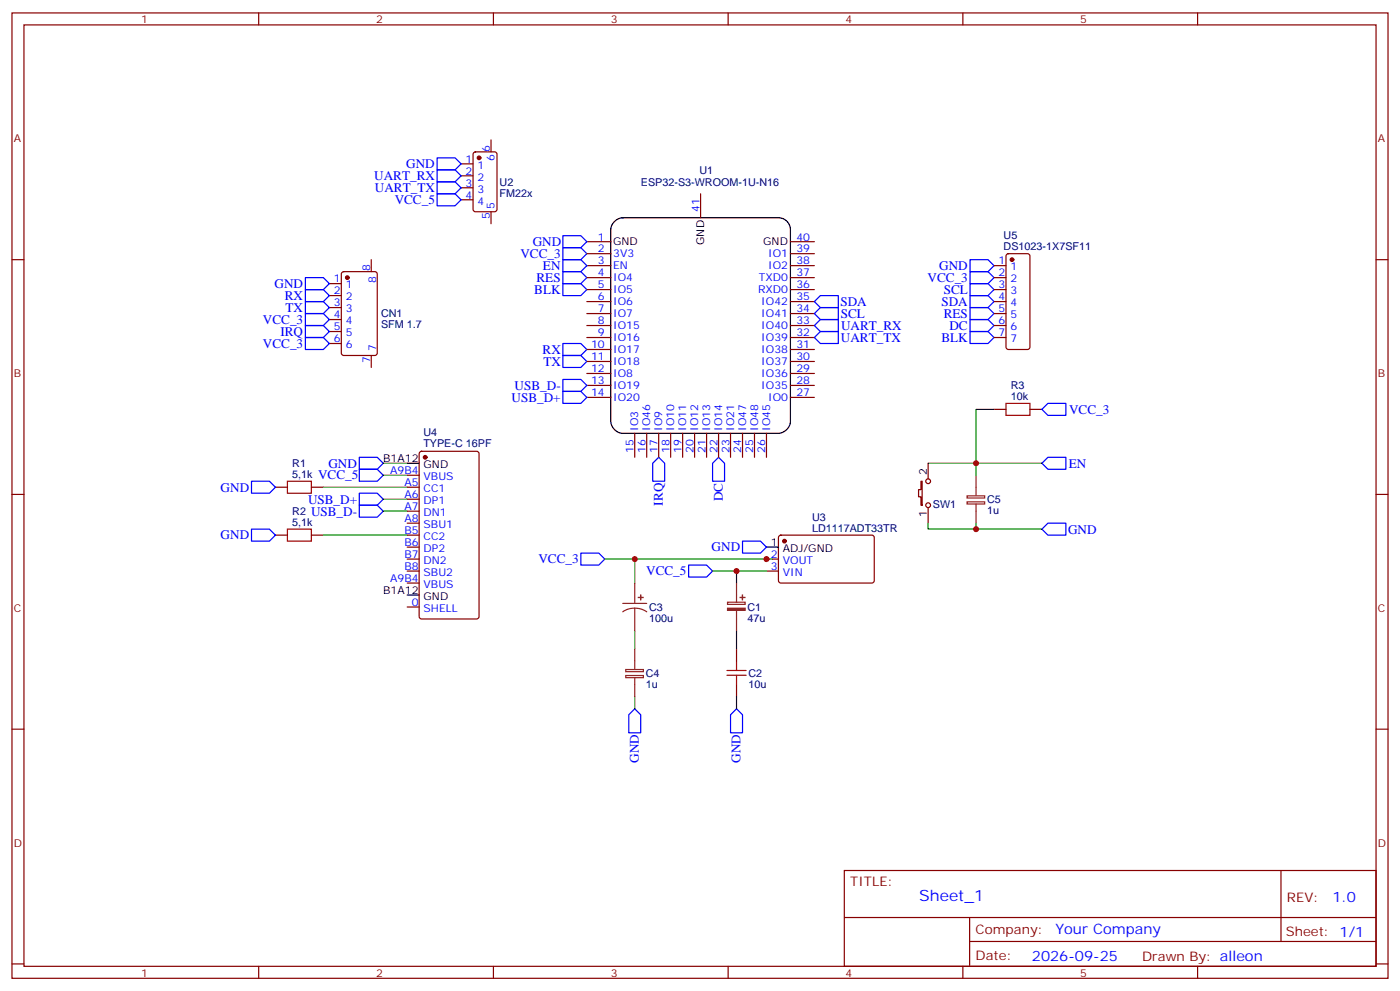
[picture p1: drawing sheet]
<svg xmlns="http://www.w3.org/2000/svg" width="412mm" height="292mm" viewBox="0 0 412 292" stroke-linecap="round" stroke-linejoin="round" font-family="sans-serif">
<g fill="none" stroke="#870000" stroke-width=".35">
<path d="M3.5 3.8h405.4v284.3h-405.4zM7.1 7.3h398.2v277.3h-398.2zM76.2 3.8v3.5M145.3 3.8v3.5M214.5 3.8v3.5M283.6 3.8v3.5M352.8 3.8v3.5M135.8 48.3h3.5M135.8 51.8h3.5M135.8 55.3h3.5M135.8 58.8h3.5M139.6 44.9l.5-.2h5.6l.6 .5 .1 16.5-.5 .6-5.8 .1-.7-.5-.1-16.5z"/>
<path d="M144.6 41.2v3.5M206.4 57.1v7M3.5 76.5h3.6M109.4 76.5v3.5M144.6 62.4v3.5M172.9 71.2h7M172.9 74.7h7M172.9 78.2h7M232.8 71.2h7.1M232.8 74.7h7.1M232.8 78.2h7.1M292.8 78.2h3.5"/>
<path d="M296.6 74.9l.4-.2h5.7l.6 .4 .1 27.1-.2 .5-.5 .2h-5.7l-.5-.2-.2-.5v-26.8zM405.3 76.5h3.6M97 83.5h3.5M97 87.1h3.5M97 90.6h3.5M97 94.1h3.5M97 97.6h3.5M100.8 80.2l.4-.2h9.2l.7 .4v23.6l-.4 .6-9.5 .1-.6-.5-.1-23.5zM172.9 81.8h7M172.9 85.3h7M172.9 88.8h7M172.9 92.4h7"/>
<path d="M172.9 95.9h7M172.9 99.4h7M232.8 81.8h7.1M232.8 85.3h7.1M232.8 88.8h7.1M232.8 92.4h7.1M232.8 95.9h7.1M232.8 99.4h7.1M292.8 81.8h3.5M292.8 85.3h3.5M292.8 88.8h3.5M292.8 92.4h3.5"/>
<path d="M292.8 95.9h3.5M292.8 99.4h3.5M97 101.2h3.5M109.4 104.7v3.5M172.9 102.9h7M172.9 106.5h7M172.9 110h7M172.9 113.5h7M172.9 117.1h7M232.8 102.9h7.1M232.8 106.5h7.1M232.8 110h7.1"/>
<path d="M232.8 113.5h7.1M232.8 117.1h7.1M119.9 140h3.6M123.7 133.1l.5-.2h16.2l.7 .5v48.2l-.5 .7h-16.4l-.7-.4v-48.3zM187 127.6v7.1M190.5 127.6v7.1M194 127.6v7.1M197.6 127.6v7.1M201.1 127.6v7.1M204.6 127.6v7.1M208.1 127.6v7.1M211.7 127.6v7.1"/>
<path d="M215.2 127.6v7.1M218.7 127.6v7.1M222.2 127.6v7.1M225.8 127.6v7.1M273.4 136.5v4.5M292.8 120.6h3.5M303.4 120.6h3.5M3.5 145.6h3.6M81.1 143.5h3.6M81.1 157.6h3.6M91.7 143.5h3.5M91.7 157.6h3.5"/>
<path d="M119.9 143.5h3.6M119.9 147h3.6M119.9 150.6h3.6M119.9 154.1h3.6M119.9 157.6h3.6M229.5 157.8l.5-.2 27.1 .1 .4 .6v13l-.7 .4h-27.1l-.4-.7v-12.7zM271.3 141.7h.3v7.1h-.3v-2.5h-.7v-2.1h.7zM273.4 149.5v4.6M405.3 145.6h3.6M119.9 161.1h3.6M119.9 164.7h3.6M119.9 168.2h3.6"/>
<path d="M119.9 171.7h3.6M119.9 178.8h3.6M225.8 164.7h3.5M225.8 168.2h3.5M217 191.1v3.6M3.5 214.8h3.6M217 201.7v3.5M405.3 214.8h3.6M248.7 256.4h156.6v28.2h-156.6zM377.3 256.4v20.9M248.7 270.2h156.5M285.6 277.3h119.6"/>
<path d="M285.6 270.2v14.2M3.5 283.9h3.6M76.2 284.6v3.5M145.3 284.6v3.5M214.5 284.6v3.5M283.6 284.6v3.5M352.8 284.6v3.5M405.3 283.9h3.6"/>
<circle cx="273.4" cy="141.7" r=".71"/>
<circle cx="273.4" cy="148.8" r=".71"/>
</g>
<g fill="#870000" stroke="#870000" stroke-width=".35">
<circle cx="102.3" cy="81.8" r=".53"/>
<circle cx="141.1" cy="46.5" r=".53"/>
<circle cx="125.2" cy="134.7" r=".53"/>
<circle cx="231.1" cy="159.4" r=".53"/>
<circle cx="298.1" cy="76.5" r=".53"/>
</g>
<g fill="none" stroke="#00f" stroke-width=".35">
<path d="M128.8 46.5h5.3l1.7 1.8-1.7 1.7h-5.3zM128.8 50h5.3l1.7 1.8-1.7 1.8h-5.3zM128.8 53.6h5.3l1.7 1.7-1.7 1.8h-5.3zM128.8 57.1h5.3l1.7 1.7-1.7 1.8h-5.3zM165.8 73h5.3l1.8 1.7-1.8 1.8h-5.3zM165.8 69.4h5.3l1.8 1.8-1.8 1.8h-5.3zM165.8 76.5h5.3l1.8 1.7-1.8 1.8h-5.3zM285.8 76.5h5.2l1.8 1.7-1.8 1.8h-5.2zM90 81.8h5.2l1.8 1.7-1.8 1.8h-5.2zM90 85.3h5.2l1.8 1.8-1.8 1.7h-5.2zM90 88.8h5.2l1.8 1.8-1.8 1.8h-5.2zM90 92.4h5.2l1.8 1.7-1.8 1.8h-5.2z"/>
<path d="M90 95.9h5.2l1.8 1.7-1.8 1.8h-5.2zM90 99.4h5.2l1.8 1.8-1.8 1.7h-5.2zM165.8 80h5.3l1.8 1.8-1.8 1.7h-5.3zM165.8 83.5h5.3l1.8 1.8-1.8 1.8h-5.3zM239.9 92.4l1.8-1.8h5.2v3.5h-5.2zM239.9 88.8l1.8-1.7h5.2v3.5h-5.2zM239.9 95.9l1.8-1.8h5.2v3.5h-5.2zM239.9 99.4l1.8-1.8h5.2v3.6h-5.2zM285.8 80h5.2l1.8 1.8-1.8 1.7h-5.2zM285.8 83.5h5.2l1.8 1.8-1.8 1.8h-5.2zM285.8 87.1h5.2l1.8 1.7-1.8 1.8h-5.2zM285.8 90.6h5.2l1.8 1.8-1.8 1.7h-5.2z"/>
<path d="M285.8 94.1h5.2l1.8 1.8-1.8 1.7h-5.2zM285.8 97.6h5.2l1.8 1.8-1.8 1.8h-5.2zM165.8 101.2h5.3l1.8 1.7-1.8 1.8h-5.3zM165.8 104.7h5.3l1.8 1.8-1.8 1.7h-5.3zM165.8 111.8h5.3l1.8 1.7-1.8 1.8h-5.3zM165.8 115.3h5.3l1.8 1.8-1.8 1.7h-5.3zM105.8 134.7h5.3l1.8 1.8-1.8 1.7h-5.3zM105.8 138.2h5.3l1.8 1.8-1.8 1.7h-5.3zM194 134.7l1.8 1.8v5.2h-3.5v-5.2zM211.7 134.7l1.7 1.8v5.2h-3.5v-5.2zM306.9 120.6l1.8-1.8h5.3v3.5h-5.3zM306.9 136.5l1.8-1.8h5.3v3.5h-5.3z"/>
<path d="M74.1 141.7h5.3l1.7 1.8-1.7 1.8h-5.3zM74.1 155.9h5.3l1.7 1.7-1.7 1.8h-5.3zM105.8 145.3h5.3l1.8 1.7-1.8 1.8h-5.3zM105.8 148.8h5.3l1.8 1.8-1.8 1.7h-5.3zM218.7 159.4h5.3l1.8 1.7-1.8 1.8h-5.3zM306.9 155.9l1.8-1.8h5.3v3.5h-5.3zM171.1 162.9h5.3l1.8 1.8-1.8 1.7h-5.3zM202.8 166.4h5.3l1.8 1.8-1.8 1.8h-5.3zM187 208.8l1.7 1.7v5.3h-3.5v-5.3zM217 208.8l1.7 1.7v5.3h-3.5v-5.3z"/>
</g>
<path d="M181.1 65.2a3.6 3.6 0 0 1 2.3-1.1h45.9a3.5 3.5 0 0 1 3.5 3.6v56.4a3.8 3.8 0 0 1-3.5 3.5h-45.9a3.8 3.8 0 0 1-3.5-3.5v-56.4a3.5 3.5 0 0 1 1.2-2.5zM119.9 136.5h3.6M119.9 175.3h3.6M225.8 161.1h3.5" fill="none" stroke="#000" stroke-width=".35"/>
<g fill="none" stroke="#008700" stroke-width=".35">
<path d="M112.9 136.5h7M112.9 140h7M273.4 136.5h14.1v3.5M292.8 120.6h-5.3v15.9h19.4M95.2 143.5h24.7M95.2 157.6h24.7M112.9 147h7M112.9 150.6h7M273.4 154.1v1.8h14.1M287.5 154.1v1.8h19.4M178.2 164.7h49.3M187 164.7v7"/>
<path d="M209.9 168.2h15.9M217 168.2v3.5M187 185.8v5.3M217 185.8v5.3M187 205.2v3.6M217 205.2v3.6"/>
</g>
<path d="M296.3 118.8h7.1v3.5h-7.1zM84.7 141.7h7v3.6h-7zM84.7 155.9h7v3.5h-7zM214.1 198.9h5.7M214.1 197.5h5.7M217 194.7v2.8M217 198.9v2.8" fill="none" stroke="#a10000" stroke-width=".35"/>
<g fill="none" stroke="#8c2424" stroke-width=".35">
<path d="M287.5 140v6M284.9 146.1h5.2v.6h-5.2zM284.9 147.8h5.2v.6h-5.2zM287.5 148.4v5.7M183.4 177.7h7.1M187 179.1l-1.9 .3-1.7 .8M187 179.1l1.8 .3 1.7 .8M187 171.7v6M187 179.1v6.7M214.3 177.4h5.2v.6h-5.2zM217 171.7v5.7M217 179.8v6"/>
<path d="M184.3 197.2h5.2v.6h-5.2zM184.3 199h5.2v.6h-5.2zM187 191.1v6M187 199.6v5.6"/>
</g>
<g fill="#8c2424" stroke="#8c2424" stroke-width=".35">
<path d="M214.3 179.1h5.2v.7h-5.2z"/>
<path d="M218 176h1.4z"/>
<path d="M218.7 175.3v1.4z"/>
<path d="M188 176h1.4z"/>
<path d="M188.7 175.3v1.4z"/>
</g>
<g fill="#c00">
<circle cx="217" cy="168.2" r=".88"/>
<circle cx="225.8" cy="164.7" r=".88"/>
<circle cx="187" cy="164.7" r=".88"/>
<circle cx="287.5" cy="136.5" r=".88"/>
<circle cx="287.5" cy="155.9" r=".88"/>
</g>
<text font-size="4.6" fill="#00f" x="270.8" y="265.4">Sheet_1</text>
<g font-size="4.2" fill="#00f">
<text x="392.5" y="265.7">1.0</text>
<text x="310.9" y="275.2">Your Company</text>
<text x="304" y="283">2026-09-25</text>
</g>
<g font-size="3.9" fill="#00f">
<text x="110.2" y="53.1">UART_RX</text>
<text x="119.7" y="49.5">GND</text>
<text x="110.4" y="56.6">UART_TX</text>
<text x="116.3" y="60.1">VCC_5</text>
<text x="153.3" y="76">VCC_3</text>
<text x="156.9" y="72.4">GND</text>
<text x="158" y="83">RES</text>
<text x="159.9" y="79.5">EN</text>
<text x="273.2" y="83">VCC_3</text>
<text x="276.7" y="79.4">GND</text>
<text x="80.9" y="84.8">GND</text>
<text x="83.9" y="88.3">RX</text>
<text x="157.4" y="86.6">BLK</text>
<text x="278" y="86.6">SCL</text>
<text x="77.5" y="95.4">VCC_3</text>
<text x="84.1" y="91.9">TX</text>
<text x="247.5" y="90">SDA</text>
<text x="247.7" y="93.6">SCL</text>
<text x="277.3" y="90.1">SDA</text>
<text x="278" y="93.6">RES</text>
<text x="82.6" y="98.9">IRQ</text>
<text x="247.7" y="100.6">UART_TX</text>
<text x="247.8" y="97.2">UART_RX</text>
<text x="277.3" y="100.7">BLK</text>
<text x="279.7" y="97.2">DC</text>
<text x="77.5" y="102.4">VCC_3</text>
<text x="159.8" y="104.2">RX</text>
<text x="160.1" y="107.7">TX</text>
<text x="150.7" y="118.3">USB_D+</text>
<text x="151.6" y="114.8">USB_D-</text>
<text x="314.9" y="121.8">VCC_3</text>
<text x="96.7" y="137.7">GND</text>
<text x="314.9" y="137.8">EN</text>
<text x="93.7" y="141.2">VCC_5</text>
<text x="65" y="144.8">GND</text>
<text x="90.7" y="148.3">USB_D+</text>
<text x="195.3" y="148.9" transform="rotate(-90 195.3 148.9)">IRQ</text>
<text x="212.9" y="147.7" transform="rotate(-90 212.9 147.7)">DC</text>
<text x="91.6" y="151.8">USB_D-</text>
<text x="65" y="158.9">GND</text>
<text x="314.6" y="157.2">GND</text>
<text x="158.6" y="165.9">VCC_3</text>
<text x="209.6" y="162.3">GND</text>
<text x="190.3" y="169.5">VCC_5</text>
<text x="188.1" y="224.7" transform="rotate(-90 188.1 224.7)">GND</text>
<text x="218.1" y="224.7" transform="rotate(-90 218.1 224.7)">GND</text>
</g>
<g font-size="3.9" fill="#800">
<text x="250.5" y="261">TITLE:</text>
<text x="379.1" y="265.7">REV:</text>
<text x="287.4" y="275.2">Company:</text>
<text x="378.7" y="275.8">Sheet: 1/1</text>
<text x="287.4" y="282.9">Date:</text>
<text x="336.4" y="282.9">Drawn By: alleon</text>
</g>
<g font-size="3.2" fill="#800">
<text x="41.6" y="6.8">1</text>
<text x="110.8" y="6.8">2</text>
<text x="179.9" y="6.8">3</text>
<text x="249.1" y="6.8">4</text>
<text x="318.2" y="6.8">5</text>
<text x="4.1" y="41.9">A</text>
<text x="405.9" y="41.9">A</text>
<text x="4.1" y="111.1">B</text>
<text x="405.9" y="111.1">B</text>
<text x="4.1" y="180.2">C</text>
<text x="405.9" y="180.2">C</text>
<text x="4.1" y="249.3">D</text>
<text x="405.9" y="249.3">D</text>
<text x="41.6" y="287.6">1</text>
<text x="110.8" y="287.6">2</text>
<text x="179.9" y="287.6">3</text>
<text x="249.1" y="287.6">4</text>
<text x="318.2" y="287.6">5</text>
</g>
<g font-size="3.2" fill="#00f">
<text x="137.2" y="47.9">1</text>
<text x="144.3" y="44.7" transform="rotate(-90 144.3 44.7)">6</text>
<text x="145.7" y="47.5" transform="rotate(-90 145.7 47.5)">6</text>
<text x="137.2" y="51.4">2</text>
<text x="140.7" y="49.7">1</text>
<text x="140.7" y="53.2">2</text>
<text x="137.2" y="55">3</text>
<text x="137.2" y="58.5">4</text>
<text x="140.7" y="56.7">3</text>
<text x="140.7" y="60.3">4</text>
<text x="144.3" y="64.4" transform="rotate(-90 144.3 64.4)">5</text>
<text x="145.7" y="61.7" transform="rotate(-90 145.7 61.7)">5</text>
<text x="206" y="62.4" transform="rotate(-90 206 62.4)">41</text>
<text x="176.1" y="70.8">1</text>
<text x="234.6" y="70.8">40</text>
<text x="176.1" y="74.4">2</text>
<text x="176.1" y="77.9">3</text>
<text x="180.6" y="75.8">3V3</text>
<text x="226.3" y="75.8">IO1</text>
<text x="234.6" y="74.4">39</text>
<text x="234.6" y="77.9">38</text>
<text x="294.1" y="77.9">1</text>
<text x="98.4" y="83.2">1</text>
<text x="109" y="79.8" transform="rotate(-90 109 79.8)">8</text>
<text x="110.8" y="83.3" transform="rotate(-90 110.8 83.3)">8</text>
<text x="176.1" y="81.4">4</text>
<text x="180.6" y="79.3">EN</text>
<text x="180.6" y="82.8">IO4</text>
<text x="223.5" y="82.8">TXD0</text>
<text x="226.3" y="79.3">IO2</text>
<text x="234.6" y="81.4">37</text>
<text x="294.1" y="81.4">2</text>
<text x="297.6" y="79.7">1</text>
<text x="297.6" y="83.2">2</text>
<text x="98.4" y="86.7">2</text>
<text x="101.8" y="84.9">1</text>
<text x="101.8" y="88.5">2</text>
<text x="176.1" y="84.9">5</text>
<text x="176.1" y="88.5">6</text>
<text x="180.6" y="86.4">IO5</text>
<text x="180.6" y="89.9">IO6</text>
<text x="223.3" y="86.4">RXD0</text>
<text x="224.3" y="89.9">IO42</text>
<text x="234.6" y="84.9">36</text>
<text x="234.6" y="88.5">35</text>
<text x="294.1" y="84.9">3</text>
<text x="294.1" y="88.5">4</text>
<text x="297.6" y="86.7">3</text>
<text x="98.4" y="90.2">3</text>
<text x="98.4" y="93.8">4</text>
<text x="101.8" y="92">3</text>
<text x="101.8" y="95.5">4</text>
<text x="176.1" y="92">7</text>
<text x="176.1" y="95.5">8</text>
<text x="180.6" y="93.4">IO7</text>
<text x="224.3" y="93.4">IO41</text>
<text x="234.6" y="92">34</text>
<text x="234.6" y="95.5">33</text>
<text x="294.1" y="92">5</text>
<text x="294.1" y="95.5">6</text>
<text x="297.6" y="90.2">4</text>
<text x="297.6" y="93.8">5</text>
<text x="98.4" y="97.3">5</text>
<text x="98.4" y="100.8">6</text>
<text x="101.8" y="99.1">5</text>
<text x="176.1" y="99.1">9</text>
<text x="180.6" y="96.9">IO15</text>
<text x="180.6" y="100.5">IO16</text>
<text x="224.3" y="96.9">IO40</text>
<text x="224.3" y="100.5">IO39</text>
<text x="234.6" y="99.1">32</text>
<text x="294.1" y="99.1">7</text>
<text x="297.6" y="97.3">6</text>
<text x="297.6" y="100.8">7</text>
<text x="101.8" y="102.6">6</text>
<text x="109" y="106.9" transform="rotate(-90 109 106.9)">7</text>
<text x="110.8" y="103.4" transform="rotate(-90 110.8 103.4)">7</text>
<text x="174.1" y="102.6">10</text>
<text x="174.1" y="106.1">11</text>
<text x="180.6" y="104">IO17</text>
<text x="180.6" y="107.5">IO18</text>
<text x="224.3" y="104">IO38</text>
<text x="224.3" y="107.5">IO37</text>
<text x="234.6" y="102.6">31</text>
<text x="234.6" y="106.1">30</text>
<text x="174.1" y="109.6">12</text>
<text x="174.1" y="113.2">13</text>
<text x="180.6" y="111.1">IO8</text>
<text x="224.3" y="111.1">IO36</text>
<text x="234.6" y="109.6">29</text>
<text x="234.6" y="113.2">28</text>
<text x="174.1" y="116.7">14</text>
<text x="180.6" y="114.6">IO19</text>
<text x="180.6" y="118.1">IO20</text>
<text x="224.3" y="114.6">IO35</text>
<text x="226.3" y="118.1">IO0</text>
<text x="234.6" y="116.7">27</text>
<text x="188" y="126.9" transform="rotate(-90 188 126.9)">IO3</text>
<text x="191.6" y="126.9" transform="rotate(-90 191.6 126.9)">IO46</text>
<text x="195.1" y="126.9" transform="rotate(-90 195.1 126.9)">IO9</text>
<text x="198.6" y="126.9" transform="rotate(-90 198.6 126.9)">IO10</text>
<text x="202.1" y="126.9" transform="rotate(-90 202.1 126.9)">IO11</text>
<text x="205.7" y="126.9" transform="rotate(-90 205.7 126.9)">IO12</text>
<text x="209.2" y="126.9" transform="rotate(-90 209.2 126.9)">IO13</text>
<text x="212.7" y="126.9" transform="rotate(-90 212.7 126.9)">IO14</text>
<text x="216.3" y="126.9" transform="rotate(-90 216.3 126.9)">IO21</text>
<text x="219.8" y="126.9" transform="rotate(-90 219.8 126.9)">IO47</text>
<text x="223.3" y="126.9" transform="rotate(-90 223.3 126.9)">IO48</text>
<text x="226.8" y="126.9" transform="rotate(-90 226.8 126.9)">IO45</text>
<text x="186.6" y="133.4" transform="rotate(-90 186.6 133.4)">15</text>
<text x="190.1" y="133.4" transform="rotate(-90 190.1 133.4)">16</text>
<text x="193.7" y="133.4" transform="rotate(-90 193.7 133.4)">17</text>
<text x="197.2" y="133.4" transform="rotate(-90 197.2 133.4)">18</text>
<text x="200.7" y="133.4" transform="rotate(-90 200.7 133.4)">19</text>
<text x="204.3" y="133.4" transform="rotate(-90 204.3 133.4)">20</text>
<text x="207.8" y="133.4" transform="rotate(-90 207.8 133.4)">21</text>
<text x="211.3" y="133.4" transform="rotate(-90 211.3 133.4)">22</text>
<text x="214.8" y="133.4" transform="rotate(-90 214.8 133.4)">23</text>
<text x="218.4" y="133.4" transform="rotate(-90 218.4 133.4)">24</text>
<text x="221.9" y="133.4" transform="rotate(-90 221.9 133.4)">25</text>
<text x="225.4" y="133.4" transform="rotate(-90 225.4 133.4)">26</text>
<text x="114.9" y="139.6">A9B4</text>
<text x="119.1" y="143.2">A5</text>
<text x="124.8" y="141.4">VBUS</text>
<text x="119.1" y="146.7">A6</text>
<text x="124.8" y="144.9">CC1</text>
<text x="124.8" y="148.4">DP1</text>
<text x="119.1" y="150.2">A7</text>
<text x="119.1" y="153.7">A8</text>
<text x="124.8" y="152">DN1</text>
<text x="124.8" y="155.5">SBU1</text>
<text x="119.1" y="157.3">B5</text>
<text x="119.1" y="160.8">B6</text>
<text x="124.8" y="159">CC2</text>
<text x="119.1" y="164.3">B7</text>
<text x="119.1" y="167.9">B8</text>
<text x="124.8" y="162.6">DP2</text>
<text x="124.8" y="166.1">DN2</text>
<text x="227.1" y="164.3">2</text>
<text x="227.1" y="167.9">3</text>
<text x="230.6" y="166.1">VOUT</text>
<text x="114.9" y="171.4">A9B4</text>
<text x="124.8" y="169.6">SBU2</text>
<text x="124.8" y="173.1">VBUS</text>
<text x="230.6" y="169.6">VIN</text>
<text x="121.3" y="178.4">0</text>
<text x="124.8" y="180.2">SHELL</text>
</g>
<g font-size="3.2" fill="#000080">
<text x="206" y="51.2">U1</text>
<text x="147.2" y="57.9">FM22x</text>
<text x="147.2" y="54.7">U2</text>
<text x="188.8" y="54.7">ESP32-S3-WROOM-1U-N16</text>
<text x="295.6" y="70.3">U5</text>
<text x="295.6" y="73.6">DS1023-1X7SF11</text>
<text x="112.2" y="93.5">CN1</text>
<text x="112.2" y="96.7">SFM 1.7</text>
<text x="297.8" y="117.8">10k</text>
<text x="297.8" y="114.5">R3</text>
<text x="124.7" y="131.8">TYPE-C 16PF</text>
<text x="124.7" y="128.5">U4</text>
<text x="86.1" y="137.5">R1</text>
<text x="86.1" y="140.7">5,1k</text>
<text x="274.8" y="149.6">SW1</text>
<text x="290.8" y="148.2">C5</text>
<text x="86.1" y="154.8">5,1k</text>
<text x="86.1" y="151.6">R2</text>
<text x="239.2" y="153.4">U3</text>
<text x="290.8" y="151.4">1u</text>
<text x="239.2" y="156.6">LD1117ADT33TR</text>
<text x="191.2" y="179.9">C3</text>
<text x="220.2" y="179.9">C1</text>
<text x="191.2" y="183.1">100u</text>
<text x="220.2" y="183.1">47u</text>
<text x="190.2" y="202.5">1u</text>
<text x="190.2" y="199.3">C4</text>
<text x="220.5" y="202.5">10u</text>
<text x="220.5" y="199.3">C2</text>
</g>
<g font-size="3.2">
<text x="180.6" y="72.2">GND</text>
<text x="207.4" y="72.1" transform="rotate(-90 207.4 72.1)">GND</text>
<text x="224.8" y="72.2">GND</text>
<text x="112.9" y="136.1">B1A12</text>
<text x="124.8" y="137.9">GND</text>
<text x="273" y="140" transform="rotate(-90 273 140)">2</text>
<text x="273" y="152.2" transform="rotate(-90 273 152.2)">1</text>
<text x="227.1" y="160.8">1</text>
<text x="230.6" y="162.6">ADJ/GND</text>
<text x="112.9" y="174.9">B1A12</text>
<text x="124.8" y="176.7">GND</text>
</g>
</svg>
